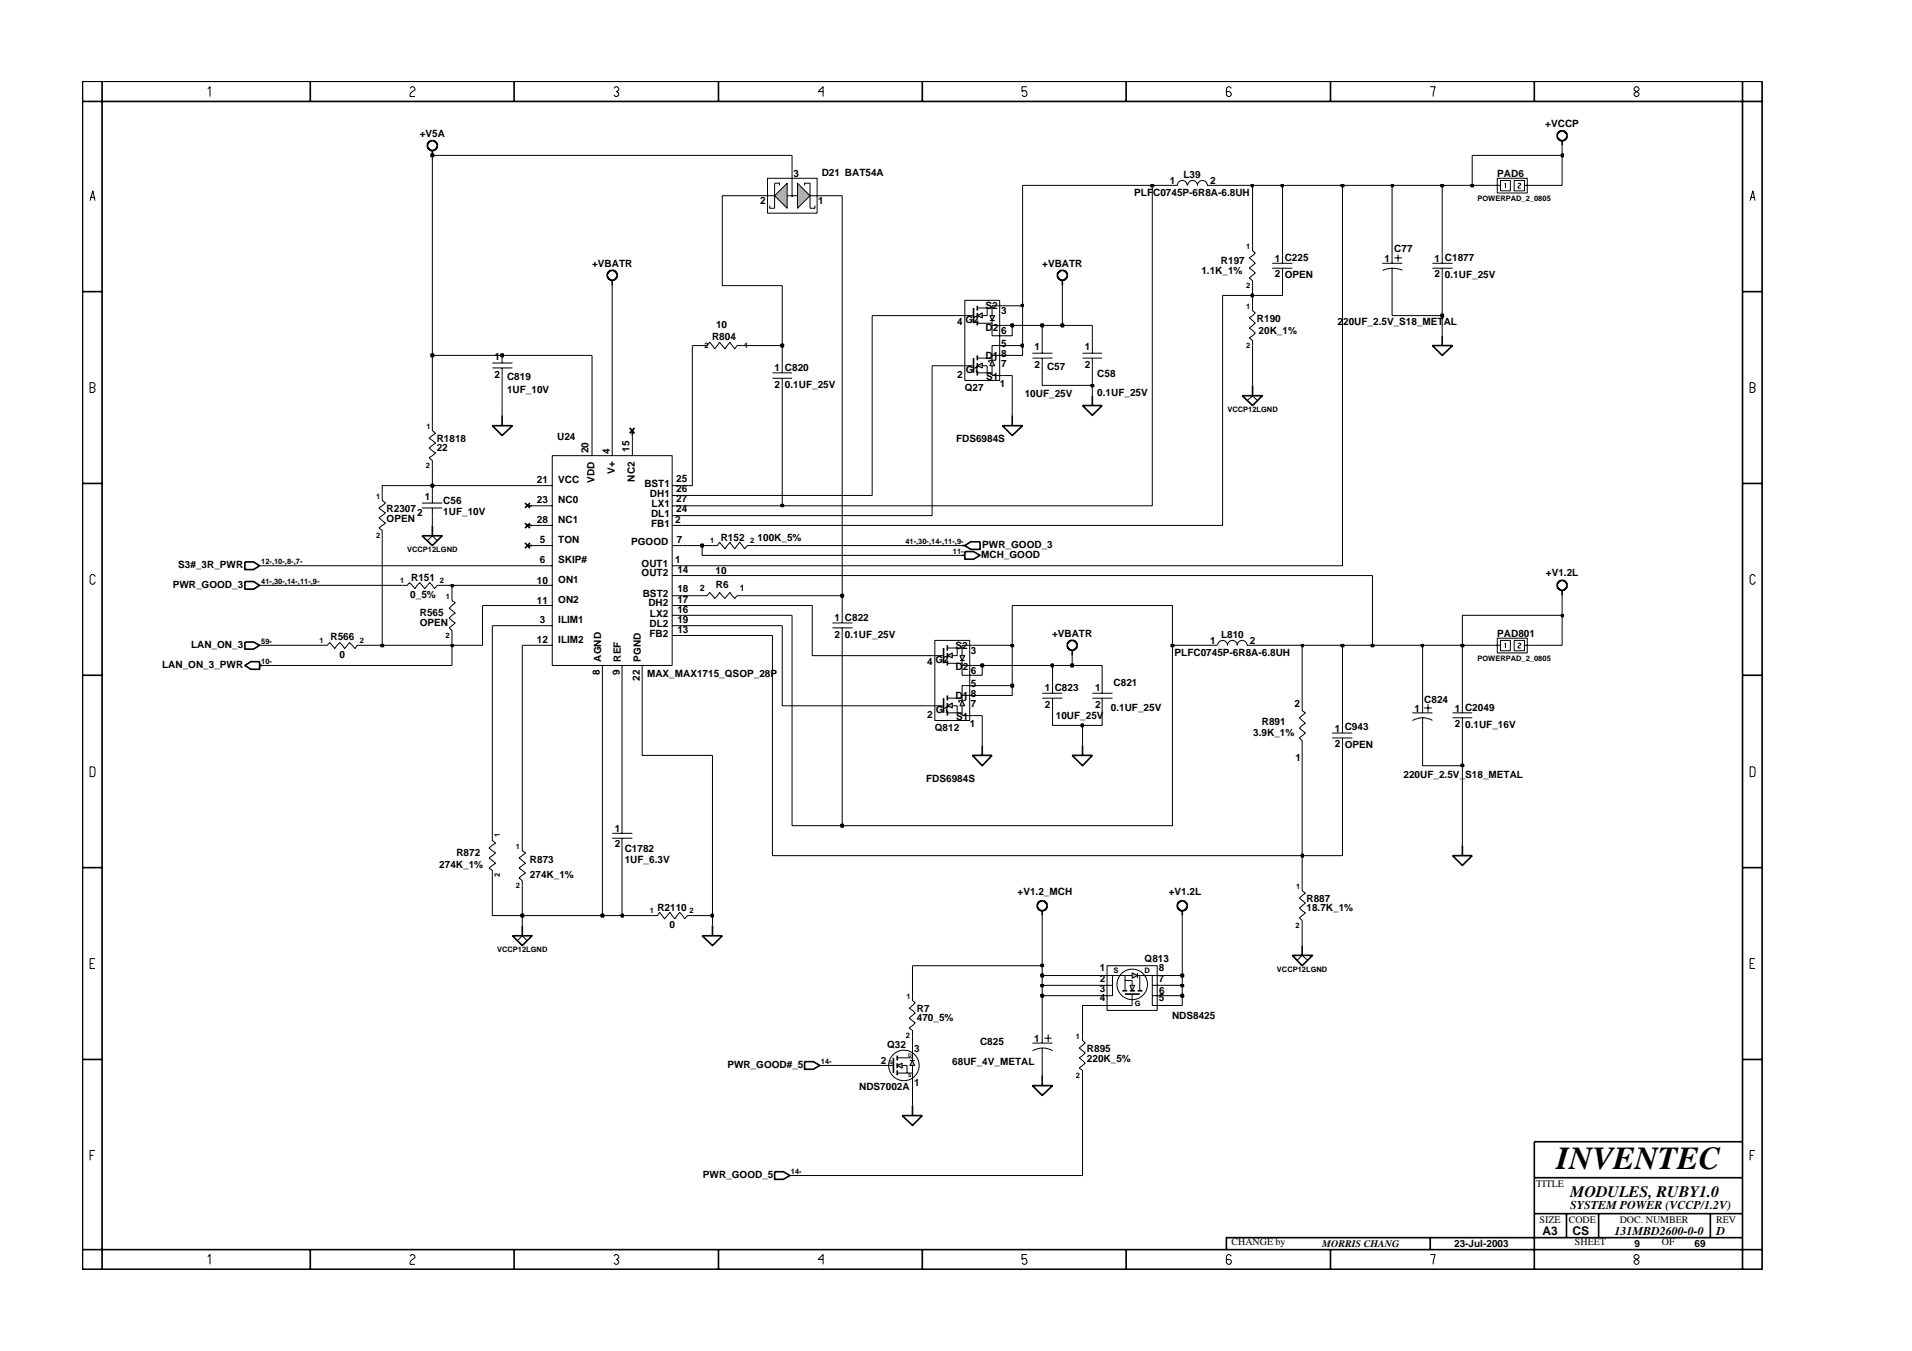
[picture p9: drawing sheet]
<svg xmlns="http://www.w3.org/2000/svg" width="297mm" height="210mm" viewBox="0 0 297 210" stroke-linecap="round" stroke-linejoin="round" font-family="sans-serif">
<path d="M81.6 84.3l.7 .9M81.9 84.8h.8M82.3 84.3l-.7 .9M146.6 100.7v2.4M166.6 117.4h3.1l-1.5 1.6zM168.2 115.8v1.6M225.7 132.9h3l-1.5 1.6zM227.2 131.3v1.6M79.6 145.4h3.1l-1.6 1.5zM81.1 143.8v1.6" fill="none" stroke="#000" stroke-width=".25"/>
<g fill="none" stroke="#000" stroke-width=".16">
<path d="M194.6 38.1v.9l.4 .3-.9 .8 .9 .8-.9 .8 .9 .7-.9 .8 .5 .4v.8M59.4 77v.7l.5 .5-1 .7 1 .8-1 .7 1 .9-1 .8 .5 .3v.8M50.1 100.3h.7l.5-.5 .7 1 .8-1 .7 1 .8-1 .8 1 .4-.5h.7M144.8 101.9h1.8M219.4 110.8h3.1M221 109.7v1.1M221 111.5v1.2M221.3 110h1.1M221.9 109.4v1.2M222.5 111.9a3 3 0 0 0-3.1 .1M225.7 110.8h3M225.7 111.5h3"/>
<path d="M227.2 109.7v1.1M227.2 111.5v1.2M81.1 131.3v.9l.5 .3-1 .8 1 .8-1 .8 1 .8-1 .7 .5 .4v.8M80.4 146.1l.7-.7 .8 .7"/>
</g>
<path d="M149.1 101.9h.8l-.4 .7z" fill="#b3b3b3" stroke="#000" stroke-width=".16"/>
<path d="M149.1 102.6h.8" fill="none" stroke="#000" stroke-width=".16"/>
<path d="M147.2 101.9l.7-.5v.8z" fill="#b3b3b3" stroke="#000" stroke-width=".16"/>
<path d="M146.6 108.5v2.3M147.2 100.3v.8M147.2 101.4v.8M147.2 102.6v.8" fill="none" stroke="#000" stroke-width=".25"/>
<path d="M144.8 109.7h1.8M147.2 100.7h2.3M147.2 103.1h2.3M148.7 100.7v1.2h-.8M149.5 102.6v.8h1.6M151.1 100.3h-1.6v1.6" fill="none" stroke="#000" stroke-width=".16"/>
<path d="M149.5 108.8l.4 .9h-.8z" fill="#b3b3b3" stroke="#000" stroke-width=".16"/>
<path d="M149 108.8h1.1" fill="none" stroke="#000" stroke-width=".16"/>
<path d="M147.2 109.7l.7-.5v.8z" fill="#b3b3b3" stroke="#000" stroke-width=".16"/>
<g fill="none" stroke="#000" stroke-width=".25">
<path d="M242 20.7l.3-.2a.55 .55 0 0 1 .9 .1l.2 .2v.6l-.5 .5h-.5l-.4-.4-.1-.1zM242.7 21.9v.7M168.2 63h3l-1.5 1.5zM169.7 61.5v1.5M38 103.4l1-.6h1.3v1.2h-1.3zM40.3 103.4h.5M147.2 108v.8M147.2 109.2v.8M147.2 110.4v.8M151.1 117.4h3l-1.5 1.6zM152.6 115.8v1.6M174.8 154.4h2.3"/>
<path d="M200.8 148.4h3.1l-1.6 1.6zM202.3 146.9v1.5M120.3 182h1.4l1 .6-1 .6h-1.4z"/>
</g>
<g fill="none" stroke="#000" stroke-width=".16">
<path d="M224.1 39.7v1.2M231.8 28.8h1.3M232.6 27.7h4.7v2.3h-4.7zM233.1 28h1.5v1.6h-1.5zM233.8 28.6l.1-.1v.7M235.2 28h1.6v1.6h-1.6zM235.8 28.5h.2h.2v.2l-.4 .4v.1h.4M236.8 28.8h1.2M160.4 54.9h3.1M160.4 55.6h3.1M161.9 53.7v1.2M161.9 55.6v1.2"/>
<path d="M194.6 47.5v.8l.4 .3-.9 .8 .9 .8-.9 .8 .9 .7-.9 .8 .5 .4v.8M222.5 40.9h3.2M222.5 41.7h3.2M224.1 41.7v1.1M84.3 75.5h1.5M84.3 78.6h1.5M85.8 70.8h18.6v32.6h-18.6zM92 69.2v1.6M95.1 69.2v1.6M98.2 69.2v1.6M104.4 75.5h1.6M104.4 78.6h1.6"/>
<path d="M104.4 77h1.6M62.5 90.9h.8l.3-.4 .9 1 .7-1 .8 1 .7-1 .8 1 .4-.6h.8M84.3 81.6h1.5M84.3 84.8h1.5M84.3 87.9h1.5M84.3 90.9h1.5M84.3 94.1h1.5M84.3 97.2h1.5M104.4 81.6h1.6M104.4 84.8h1.6M104.4 87.9h1.6M104.4 94.1h1.6"/>
<path d="M104.4 97.2h1.6M104.4 80.1h1.6M104.4 89.4h1.6M104.4 92.6h1.6M104.4 95.6h1.6M104.4 98.7h1.6M145.2 99.5h5.5v12.4h-5.5zM84.3 100.3h1.5M93.6 103.4v1.5M96.6 103.4v1.5M99.8 103.4v1.5M147.2 110.8h2.3"/>
<path d="M147.2 108.5h2.3M147.9 109.7h.8v1.1M149 108.8v.3h.1M149.5 103.4v1.5h1.6M149.5 108v.8M149.5 109.7v1.5h1.6M149.5 108h1.6M149.9 108.6h.2v.2M151.1 106.5h-1.6v1.5M76.5 129.8v.8l.5 .4-1 .8 1 .7-1 .8 1 .8-1 .8 .5 .3v.8M175.9 154.4v1.8M201.5 149.2l.8-.8 .8 .8"/>
<path d="M122.7 182.6h.3"/>
</g>
<path d="M175.9 151.1l.8 .5-.8 .4z" fill="#b3b3b3" stroke="#000" stroke-width=".16"/>
<path d="M176.7 151.1v.9" fill="none" stroke="#000" stroke-width=".16"/>
<path d="M175.5 153.1h.8l-.4 .8z" fill="#b3b3b3" stroke="#000" stroke-width=".16"/>
<g fill="none" stroke="#000" stroke-width=".25">
<path d="M94.5 42.3l.2-.1a.55 .55 0 0 1 .9 .1l.3 .2v.5l-.5 .5h-.5l-.5-.3-.1-.7zM95.1 43.6v.8M164.5 42.3l.1-.1a.55 .55 0 0 1 1 .1l.2 .2v.5l-.5 .5h-.5l-.4-.3-.1-.7zM165 43.6v.8M194.6 59.9v1.6M222.5 53.7h3.2l-1.6 1.5zM224.1 52.2v1.5M155.7 66.1h3.2l-1.6 1.6zM157.3 64.5v1.6M193 61.5h3.1l-1.5 1.5zM38 87.3h1.4l.9 .6-.9 .6h-1.4zM38 90.4h1.4l.9 .5-.9 .6h-1.4z"/>
<path d="M38 99.8h1.4l.9 .5-.9 .6h-1.4zM65.6 83.2h3.1l-1.5 1.6zM67.2 81.6v1.6M149.5 86.3h.4M149.9 85.7h1.3l1.1 .6-1.1 .6h-1.3zM166.1 99.7a.55 .55 0 0 1 1 .1l.2 .2-.1 .7-.4 .3h-.5l-.5-.5v-.5zM166.6 101.1v.8M109.1 145.4h3.1l-1.5 1.5zM110.7 143.8v1.6M161.3 140.2l.2-.1a.55 .55 0 0 1 .9 .1l.3 .3v.5l-.5 .5h-.5l-.5-.3-.1-.7zM161.9 141.5v.8M174.4 153.9h.7"/>
<path d="M175.5 153.9h.8M176.7 153.9h.8M183.1 140.2l.1-.1a.55 .55 0 0 1 1 .1l.2 .3v.5l-.5 .5h-.5l-.4-.3-.1-.7zM183.7 141.5v.8M140.2 173.3h3.1l-1.5 1.6zM141.8 171.8v1.5M160.4 168.7h3.1l-1.6 1.5zM161.9 167.1v1.6"/>
</g>
<g fill="none" stroke="#000" stroke-width=".16">
<path d="M182.1 28.8h.8a.76 .76 0 0 1 .8-.8 .76 .76 0 0 1 .7 .8M184.5 28.8a.76 .76 0 0 1 .8-.8 .76 .76 0 0 1 .7 .8 .76 .76 0 0 1 .8-.8 .76 .76 0 0 1 .8 .8h.7M199.2 39.7v1.2M216.3 39.7v1.2M217.2 39.6v1.1M168.2 54.9h3M168.2 55.6h3M169.7 53.7v1.2M169.7 55.6v1.2M197.6 40.9h3.2M197.6 41.7h3.2M199.2 41.7v1.1"/>
<path d="M214.7 40.9h3.2M216.3 41.7v1.1M216.6 40.1h1.2M217.9 42a3.7 3.7 0 0 0-3.1 0M65.6 78.2h3.1M65.6 78.9h3.1M67.2 66.1v.8l.5 .4-1 .8 1 .7-1 .8 1 .8-1 .7 .5 .5v.7M67.2 77v1.2M67.2 78.9v1.2M193.7 62.2l.9-.7 .8 .7M40.3 87.9h.5M40.3 90.9h.5"/>
<path d="M66.4 84l.8-.8 .7 .8M70.2 92.6v.7l.5 .4-.9 .8 .9 .8-.9 .7 .9 .8-.9 .8 .4 .4v.7M109.1 92.6h.7l.5-.6 .7 1 .8-1 .8 1 .8-1 .8 1 .3-.4h.8M110.7 84.8h.7l.4-.5 .8 1 .8-1 .8 1 .7-1 .8 1 .4-.5h.8M129.3 96.8h3.1M129.3 97.6h3.1M130.8 95.6v1.2M130.8 97.6v1.1M232.6 99.2h4.7v2.2h-4.7zM233.1 99.5h1.5v1.6h-1.5zM235.2 99.5h1.6v1.6h-1.6zM40.3 100.3h.5"/>
<path d="M169.7 107.7h3.1M169.7 108.5h3.1M171.2 106.5v1.2M171.2 108.5v1.2M188.3 100.3h.8M189.2 100.3a.76 .76 0 0 1 .7-.8 .76 .76 0 0 1 .8 .8 .76 .76 0 0 1 .8-.8 .76 .76 0 0 1 .7 .8 .76 .76 0 0 1 .8-.8 .76 .76 0 0 1 .7 .8h.9M207 113.9h3.1M207 114.7h3.1M208.6 112.7v1.2M208.6 114.7v1.1M231.8 100.3h1.3M233.8 100.1l.1-.2v.8"/>
<path d="M235.8 100l.2-.1 .2 .1v.2l-.4 .3v.2h.4M236.8 100.3h1.2M202.3 137.6v.8l.5 .4-.9 .7 .9 .8-.9 .8 .9 .7-.9 .8 .4 .4v.8M101.4 142.3h.7l.4-.6 .7 1.1 .9-1.1 .7 1.1 .8-1.1 .8 1.1 .4-.5h.8M141.8 154.7v.8l.4 .3-.9 .8 .9 .8-.9 .8 .9 .7-.9 .8 .5 .4v.8M171.2 151.6h4.7M171.2 156.2h4.7M171.2 153.1h1.6M172 150h7.8v7h-7.8zM172.8 151.6v3.1h-1.6M174.8 151.6v2.3M174.8 152.3h1.1v.8"/>
<path d="M176.7 151.6h3.8M177.1 151.6v2.3M179 151.6v4.6h1.5M179 154.7h1.5M179 153.1h1.5M160.4 162.1h3.1M161.9 160.9v1.2M161.9 162.8v1.2M162.2 161.3h1.2M162.8 160.7v1.2M163.5 163.2a3 3 0 0 0-3.1 .1M168.2 160.9v.7l.4 .5-.9 .7 .9 .8-.9 .8 .9 .8-.9 .8 .5 .3v.8"/>
<circle cx="175.9" cy="152.9" r="2.37"/>
</g>
<g fill="#b3b3b3" stroke="#000" stroke-width=".16">
<path d="M122.3 28.5v3.9l-2-2z"/>
<path d="M123.9 28.5l1.9 1.9-1.9 2z"/>
</g>
<path d="M120.3 28.5v3.9M123 27.3v3.1M125.8 28.5v3.9" fill="none" stroke="#000" stroke-width=".16"/>
<circle cx="123.1" cy="30.4" r=".08" fill="#b3b3b3" stroke="#000" stroke-width=".16"/>
<path d="M118.4 30.4h1.9M119.2 27.7h7.7v5.4h-7.7zM119.6 31.9v.5h.7M120.3 28.5h.8v.3M122.3 30.4h1.6M125.8 30.4h1.9M125.8 28.5h-.8v.3M126.6 31.9v.5h-.8M137.1 165.5h1.7" fill="none" stroke="#000" stroke-width=".16"/>
<path d="M138.8 164.4v2.3" fill="none" stroke="#000" stroke-width=".25"/>
<path d="M141.8 164.8l.3 .7h-.8z" fill="#b3b3b3" stroke="#000" stroke-width=".16"/>
<path d="M141.3 164.8h.8" fill="none" stroke="#000" stroke-width=".16"/>
<path d="M139.4 165.5l.8-.3v.8z" fill="#b3b3b3" stroke="#000" stroke-width=".16"/>
<path d="M151.2 47.9v2.3M139.4 164v.8M139.4 165.2v.8M139.4 166.3v.8" fill="none" stroke="#000" stroke-width=".25"/>
<g fill="none" stroke="#000" stroke-width=".16">
<path d="M149.5 49h1.7M139.4 166.7h2.4M139.4 164.4h2.4M140.2 165.5h.7v1.2M141.8 162.4v2.4M141.8 165.5v3.2"/>
<circle cx="140.4" cy="165.5" r="2.37"/>
</g>
<path d="M153.8 49h.7l-.4 .8z" fill="#b3b3b3" stroke="#000" stroke-width=".16"/>
<path d="M153.8 49.8h.7" fill="none" stroke="#000" stroke-width=".16"/>
<path d="M151.8 49l.8-.4v.8z" fill="#b3b3b3" stroke="#000" stroke-width=".16"/>
<path d="M151.2 55.6v2.3M151.8 47.5v.8M151.8 48.6v.8M151.8 49.8v.8" fill="none" stroke="#000" stroke-width=".25"/>
<path d="M149.5 56.8h1.7M151.8 47.9h2.3M151.8 50.2h2.3M153.4 47.9v1.1h-.8M154.1 49.8v.8h1.6M155.7 47.5h-1.6v1.5" fill="none" stroke="#000" stroke-width=".16"/>
<path d="M154.1 56l.4 .8h-.7z" fill="#b3b3b3" stroke="#000" stroke-width=".16"/>
<path d="M153.6 56h1.1" fill="none" stroke="#000" stroke-width=".16"/>
<path d="M151.8 56.8l.8-.4v.8z" fill="#b3b3b3" stroke="#000" stroke-width=".16"/>
<g fill="none" stroke="#000" stroke-width=".25">
<path d="M66.5 22.2l.2-.2a.55 .55 0 0 1 1 .1l.2 .3v.5l-.5 .5h-.5l-.4-.4-.1-.1zM67.2 23.4v.7M151.8 55.2v.8M151.8 56.4v.8M151.8 57.6v.7M76.5 66.1h3.1l-1.6 1.6zM78 64.5v1.6M81.6 78.2l.7 .7M81.9 78.6h.8M82.3 78.2l-.7 .7M97.8 66.5l.8 .8M98.2 66.9v.8"/>
<path d="M98.6 66.5l-.8 .8M81.6 81.3l.7 .8M81.9 81.6h.8M82.3 81.3l-.7 .8M149.5 84.8h.4M149.9 84.8l.9-.6h1.5v1.2h-1.5zM242.1 90.4h.2a.55 .55 0 0 1 .9 0l.2 .3v.5l-.5 .5h-.5l-.4-.3-.1-.7zM242.7 91.8v.8M125 164.9h1.4l1 .6-1 .6h-1.4z"/>
</g>
<g fill="none" stroke="#000" stroke-width=".16">
<path d="M76.5 56.4h3.1M76.5 57.2h3.1M78 55.2v1.2M78 57.2v1.1M109.1 53.7h.7l.5-.5 .7 1 .8-1 .8 1 .8-1 .8 1 .3-.5h.8M120 57.9h3M120 58.8h3M121.5 56.8v1.1M121.5 58.8v1.1M149.9 46.7h5.4v12.4h-5.4zM151.8 57.9h2.3M151.8 55.6h2.3"/>
<path d="M152.6 56.8h.8v1.1M153.6 56v.2h.2M154.1 50.6v1.6h1.6M154.1 55.2v.8M154.1 56.8v1.5h1.6M154.1 55.2h1.6M154.5 55.8h.2v.2M155.7 53.7h-1.6v1.5M161.9 107.7h3.1M161.9 108.5h3.1M163.5 106.5v1.2M163.5 108.5v1.2"/>
<path d="M202.3 109.7v.7l.5 .4-.9 .7 .9 .9-.9 .7 .9 .8-.9 .8 .4 .4v.7M95.1 129.5h3.1M95.1 130.2h3.1M96.6 128.3v1.2M96.6 130.2v1.1M141.8 150v4.7M161.9 154.7v6.2M171.2 156.2h-3v4.7M183.7 154.7v1.5h-3.2M127.4 165.5h9.7M141.8 160.9v1.5M141.8 168.7v3.1"/>
<path d="M161.9 164v3.1M168.2 167.1v15.5h-45.2"/>
</g>
<path d="M161.7 154.5h.4v.4h-.4z" fill-rule="evenodd" fill="#c2c2c2" stroke="#000" stroke-width=".25"/>
<path d="M161.7 154.5h.4v.4h-.4z" fill="none" stroke="#000" stroke-width=".25"/>
<path d="M161.9 153.1v1.6h9.3M180.5 154.7h3.2" fill="none" stroke="#000" stroke-width=".16"/>
<path d="M183.5 154.5h.3v.4h-.3z" fill-rule="evenodd" fill="#c2c2c2" stroke="#000" stroke-width=".25"/>
<path d="M183.5 154.5h.3v.4h-.3z" fill="none" stroke="#000" stroke-width=".25"/>
<path d="M183.7 153.1v1.6" fill="none" stroke="#000" stroke-width=".16"/>
<path d="M161.7 153h.4v.3h-.4z" fill-rule="evenodd" fill="#c2c2c2" stroke="#000" stroke-width=".25"/>
<path d="M161.7 153h.4v.3h-.4z" fill="none" stroke="#000" stroke-width=".25"/>
<path d="M161.9 151.6v1.5h9.3M180.5 153.1h3.2" fill="none" stroke="#000" stroke-width=".16"/>
<path d="M183.5 153h.3v.3h-.3z" fill-rule="evenodd" fill="#c2c2c2" stroke="#000" stroke-width=".25"/>
<path d="M183.5 153h.3v.3h-.3z" fill="none" stroke="#000" stroke-width=".25"/>
<path d="M183.7 151.6v1.5" fill="none" stroke="#000" stroke-width=".16"/>
<path d="M161.7 151.4h.4v.3h-.4z" fill-rule="evenodd" fill="#c2c2c2" stroke="#000" stroke-width=".25"/>
<path d="M161.7 151.4h.4v.3h-.4z" fill="none" stroke="#000" stroke-width=".25"/>
<path d="M161.9 150v1.6h9.3M180.5 151.6h3.2" fill="none" stroke="#000" stroke-width=".16"/>
<path d="M183.5 151.4h.3v.3h-.3z" fill-rule="evenodd" fill="#c2c2c2" stroke="#000" stroke-width=".25"/>
<path d="M183.5 151.4h.3v.3h-.3z" fill="none" stroke="#000" stroke-width=".25"/>
<path d="M141.8 150h20.1M183.7 142.3v9.3" fill="none" stroke="#000" stroke-width=".16"/>
<path d="M161.7 149.9h.4v.2h-.4z" fill-rule="evenodd" fill="#c2c2c2" stroke="#000" stroke-width=".25"/>
<path d="M161.7 149.9h.4v.2h-.4z" fill="none" stroke="#000" stroke-width=".25"/>
<path d="M76.5 136v6.3h4.6v1.5M110.7 142.3v1.5M161.9 142.3v7.7M202.3 143.8v3.1" fill="none" stroke="#000" stroke-width=".16"/>
<path d="M81 142.1h.3v.3h-.3z" fill-rule="evenodd" fill="#c2c2c2" stroke="#000" stroke-width=".25"/>
<path d="M81 142.1h.3v.3h-.3z" fill="none" stroke="#000" stroke-width=".25"/>
<path d="M81.1 137.6v4.7h12.5" fill="none" stroke="#000" stroke-width=".16"/>
<path d="M93.4 142.1h.4v.3h-.4z" fill-rule="evenodd" fill="#c2c2c2" stroke="#000" stroke-width=".25"/>
<path d="M93.4 142.1h.4v.3h-.4z" fill="none" stroke="#000" stroke-width=".25"/>
<path d="M93.6 104.9v37.4h3" fill="none" stroke="#000" stroke-width=".16"/>
<path d="M96.5 142.1h.3v.3h-.3z" fill-rule="evenodd" fill="#c2c2c2" stroke="#000" stroke-width=".25"/>
<path d="M96.5 142.1h.3v.3h-.3z" fill="none" stroke="#000" stroke-width=".25"/>
<path d="M96.6 131.3v11h4.8M107.6 142.3h3.1" fill="none" stroke="#000" stroke-width=".16"/>
<path d="M110.5 142.1h.3v.3h-.3z" fill-rule="evenodd" fill="#c2c2c2" stroke="#000" stroke-width=".25"/>
<path d="M110.5 142.1h.3v.3h-.3z" fill="none" stroke="#000" stroke-width=".25"/>
<path d="M120 98.7v34.2h82.3v4.7M110.7 117.4v24.9" fill="none" stroke="#000" stroke-width=".16"/>
<path d="M202.2 132.8h.3v.3h-.3z" fill-rule="evenodd" fill="#c2c2c2" stroke="#000" stroke-width=".25"/>
<path d="M202.2 132.8h.3v.3h-.3z" fill="none" stroke="#000" stroke-width=".25"/>
<path d="M76.5 97.2v32.6M123 95.6v32.7h7.8M81.1 100.3v31M96.6 104.9v23.4M202.3 115.8v17.1h6.3v-17.1M227.2 119v12.3" fill="none" stroke="#000" stroke-width=".16"/>
<path d="M130.7 128.1h.3v.4h-.3z" fill-rule="evenodd" fill="#c2c2c2" stroke="#000" stroke-width=".25"/>
<path d="M130.7 128.1h.3v.4h-.3z" fill="none" stroke="#000" stroke-width=".25"/>
<path d="M130.8 98.7v29.6h51.3v-28M221 112.7v6.3h6.2" fill="none" stroke="#000" stroke-width=".16"/>
<path d="M227 118.8h.4v.3h-.4z" fill-rule="evenodd" fill="#c2c2c2" stroke="#000" stroke-width=".25"/>
<path d="M227 118.8h.4v.3h-.4z" fill="none" stroke="#000" stroke-width=".25"/>
<path d="M99.8 104.9v12.5h10.9M152.6 111.2v4.6M163.5 109.7v3h4.7v3.1M227.2 112.7v6.3" fill="none" stroke="#000" stroke-width=".16"/>
<path d="M168 112.5h.3v.4h-.3z" fill-rule="evenodd" fill="#c2c2c2" stroke="#000" stroke-width=".25"/>
<path d="M168 112.5h.3v.4h-.3z" fill="none" stroke="#000" stroke-width=".25"/>
<path d="M121.5 97.2v12.5h23.3M151.1 106.5h6.2v1.5h-6.2M151.1 111.2h1.5M171.2 109.7v3h-3M202.3 100.3v9.4M208.6 100.3v12.4M221 100.3v9.4M227.2 100.3v9.4" fill="none" stroke="#000" stroke-width=".16"/>
<path d="M157.1 106.4h.3v.3h-.3z" fill-rule="evenodd" fill="#c2c2c2" stroke="#000" stroke-width=".25"/>
<path d="M157.1 106.4h.3v.3h-.3z" fill="none" stroke="#000" stroke-width=".25"/>
<path d="M70.2 100.3v3.1h-29.4M151.1 103.4h1.5v1.5h-1.5M157.3 100.3v6.2M163.5 103.4v3.1M171.2 103.4v3.1" fill="none" stroke="#000" stroke-width=".16"/>
<path d="M152.4 103.2h.4v.4h-.4z" fill-rule="evenodd" fill="#c2c2c2" stroke="#000" stroke-width=".25"/>
<path d="M152.4 103.2h.4v.4h-.4z" fill="none" stroke="#000" stroke-width=".25"/>
<path d="M152.6 103.4h10.9" fill="none" stroke="#000" stroke-width=".16"/>
<path d="M163.4 103.2h.2v.4h-.2z" fill-rule="evenodd" fill="#c2c2c2" stroke="#000" stroke-width=".25"/>
<path d="M163.4 103.2h.2v.4h-.2z" fill="none" stroke="#000" stroke-width=".25"/>
<path d="M163.5 103.4h3.1" fill="none" stroke="#000" stroke-width=".16"/>
<path d="M166.4 103.2h.3v.4h-.3z" fill-rule="evenodd" fill="#c2c2c2" stroke="#000" stroke-width=".25"/>
<path d="M166.4 103.2h.3v.4h-.3z" fill="none" stroke="#000" stroke-width=".25"/>
<path d="M126.2 94.1v7.8h18.6M40.8 100.3h9.3M56.2 100.3h3.2M166.6 101.9v1.5h4.6" fill="none" stroke="#000" stroke-width=".16"/>
<path d="M59.2 100.2h.3v.2h-.3z" fill-rule="evenodd" fill="#c2c2c2" stroke="#000" stroke-width=".25"/>
<path d="M59.2 100.2h.3v.2h-.3z" fill="none" stroke="#000" stroke-width=".25"/>
<path d="M59.4 83.2v17.1h10.8" fill="none" stroke="#000" stroke-width=".16"/>
<path d="M70.1 100.2h.3v.2h-.3z" fill-rule="evenodd" fill="#c2c2c2" stroke="#000" stroke-width=".25"/>
<path d="M70.1 100.2h.3v.2h-.3z" fill="none" stroke="#000" stroke-width=".25"/>
<path d="M75 94.1v6.2h-4.8v-1.6M81.1 100.3h3.2M151.1 100.3h6.2" fill="none" stroke="#000" stroke-width=".16"/>
<path d="M157.1 100.2h.3v.2h-.3z" fill-rule="evenodd" fill="#c2c2c2" stroke="#000" stroke-width=".25"/>
<path d="M157.1 100.2h.3v.2h-.3z" fill="none" stroke="#000" stroke-width=".25"/>
<path d="M157.3 94.1v6.2" fill="none" stroke="#000" stroke-width=".16"/>
<path d="M182 100.2h.3v.2h-.3z" fill-rule="evenodd" fill="#c2c2c2" stroke="#000" stroke-width=".25"/>
<path d="M182 100.2h.3v.2h-.3z" fill="none" stroke="#000" stroke-width=".25"/>
<path d="M182.1 94.1v6.2h6.2M194.6 100.3h7.7" fill="none" stroke="#000" stroke-width=".16"/>
<path d="M202.2 100.2h.3v.2h-.3z" fill-rule="evenodd" fill="#c2c2c2" stroke="#000" stroke-width=".25"/>
<path d="M202.2 100.2h.3v.2h-.3z" fill="none" stroke="#000" stroke-width=".25"/>
<path d="M202.3 100.3h6.3" fill="none" stroke="#000" stroke-width=".16"/>
<path d="M208.4 100.2h.3v.2h-.3z" fill-rule="evenodd" fill="#c2c2c2" stroke="#000" stroke-width=".25"/>
<path d="M208.4 100.2h.3v.2h-.3z" fill="none" stroke="#000" stroke-width=".25"/>
<path d="M208.6 100.3h4.6" fill="none" stroke="#000" stroke-width=".16"/>
<path d="M213 100.2h.4v.2h-.4z" fill-rule="evenodd" fill="#c2c2c2" stroke="#000" stroke-width=".25"/>
<path d="M213 100.2h.4v.2h-.4z" fill="none" stroke="#000" stroke-width=".25"/>
<path d="M213.2 89.4v10.9h7.8" fill="none" stroke="#000" stroke-width=".16"/>
<path d="M220.8 100.2h.3v.2h-.3z" fill-rule="evenodd" fill="#c2c2c2" stroke="#000" stroke-width=".25"/>
<path d="M220.8 100.2h.3v.2h-.3z" fill="none" stroke="#000" stroke-width=".25"/>
<path d="M221 100.3h6.2" fill="none" stroke="#000" stroke-width=".16"/>
<path d="M227 100.2h.4v.2h-.4z" fill-rule="evenodd" fill="#c2c2c2" stroke="#000" stroke-width=".25"/>
<path d="M227 100.2h.4v.2h-.4z" fill="none" stroke="#000" stroke-width=".25"/>
<path d="M76.5 97.2h7.8M106 98.7h14M106 97.2h15.5M106 95.6h17M130.8 92.6v3M231.8 100.3h-4.6v-4.7h15.5v4.7h-4.7" fill="none" stroke="#000" stroke-width=".16"/>
<path d="M242.6 95.5h.3v.3h-.3z" fill-rule="evenodd" fill="#c2c2c2" stroke="#000" stroke-width=".25"/>
<path d="M242.6 95.5h.3v.3h-.3z" fill="none" stroke="#000" stroke-width=".25"/>
<path d="M70.2 90.9v1.7M75 94.1h9.3M106 94.1h20.2M106 92.6h3.1M115.3 92.6h15.5M157.3 94.1h24.8M242.7 92.6v3" fill="none" stroke="#000" stroke-width=".16"/>
<path d="M130.7 92.4h.3v.3h-.3z" fill-rule="evenodd" fill="#c2c2c2" stroke="#000" stroke-width=".25"/>
<path d="M130.7 92.4h.3v.3h-.3z" fill="none" stroke="#000" stroke-width=".25"/>
<path d="M130.8 30.4v62.2M40.8 90.9h21.7M68.7 90.9h1.5" fill="none" stroke="#000" stroke-width=".16"/>
<path d="M70.1 90.9h.3v.2h-.3z" fill-rule="evenodd" fill="#c2c2c2" stroke="#000" stroke-width=".25"/>
<path d="M70.1 90.9h.3v.2h-.3z" fill="none" stroke="#000" stroke-width=".25"/>
<path d="M208.6 28.8v59.1h-102.6M40.8 87.9h43.5M70.2 90.9h14.1M82.7 84.8h1.6M106 84.8h3.1v1.5h40.4M106 89.4h107.2" fill="none" stroke="#000" stroke-width=".16"/>
<path d="M108.9 84.6h.3v.3h-.3z" fill-rule="evenodd" fill="#c2c2c2" stroke="#000" stroke-width=".25"/>
<path d="M108.9 84.6h.3v.3h-.3z" fill="none" stroke="#000" stroke-width=".25"/>
<path d="M144.8 56.8v23.3h-38.8M189.9 45.9v35.7h-83.9M82.7 78.6h1.6M106 78.6h15.5M67.2 80.1v1.5M82.7 81.6h1.6M109.1 84.8h1.6M116.9 84.8h32.6" fill="none" stroke="#000" stroke-width=".16"/>
<path d="M121.4 78.4h.3v.3h-.3z" fill-rule="evenodd" fill="#c2c2c2" stroke="#000" stroke-width=".25"/>
<path d="M121.4 78.4h.3v.3h-.3z" fill="none" stroke="#000" stroke-width=".25"/>
<path d="M179 28.8v49.8h-57.5v-18.7M135.5 49v28h-29.5M59.4 77v-1.5h7.8v1.5" fill="none" stroke="#000" stroke-width=".16"/>
<path d="M67 75.3h.3v.3h-.3z" fill-rule="evenodd" fill="#c2c2c2" stroke="#000" stroke-width=".25"/>
<path d="M67 75.3h.3v.3h-.3z" fill="none" stroke="#000" stroke-width=".25"/>
<path d="M67.2 55.2v10.9M78 58.3v6.2M92 55.2v14M95.1 44.4v24.8M107.6 53.7v21.8h-1.6M157.3 58.3v6.2M161.9 56.8v3.1h7.8v1.6M67.2 72.3v3.2h17.1M98.2 67.7v1.5" fill="none" stroke="#000" stroke-width=".16"/>
<path d="M169.5 59.8h.4v.2h-.4z" fill-rule="evenodd" fill="#c2c2c2" stroke="#000" stroke-width=".25"/>
<path d="M169.5 59.8h.4v.2h-.4z" fill="none" stroke="#000" stroke-width=".25"/>
<path d="M121.5 53.7v3.1M144.8 56.8h4.7M155.7 58.3h1.6M169.7 56.8v3.1M194.6 53.7v6.2" fill="none" stroke="#000" stroke-width=".16"/>
<path d="M67 55h.3v.4h-.3z" fill-rule="evenodd" fill="#c2c2c2" stroke="#000" stroke-width=".25"/>
<path d="M67 55h.3v.4h-.3z" fill="none" stroke="#000" stroke-width=".25"/>
<path d="M67.2 24.1v31.1h10.8" fill="none" stroke="#000" stroke-width=".16"/>
<path d="M77.8 55h.4v.4h-.4z" fill-rule="evenodd" fill="#c2c2c2" stroke="#000" stroke-width=".25"/>
<path d="M77.8 55h.4v.4h-.4z" fill="none" stroke="#000" stroke-width=".25"/>
<path d="M78 55.2h14M107.6 53.7h1.5M115.3 53.7h6.2M158.9 53.7v1.5h-3.2" fill="none" stroke="#000" stroke-width=".16"/>
<path d="M121.4 53.5h.3v.4h-.3z" fill-rule="evenodd" fill="#c2c2c2" stroke="#000" stroke-width=".25"/>
<path d="M121.4 53.5h.3v.4h-.3z" fill="none" stroke="#000" stroke-width=".25"/>
<path d="M121.5 44.4v9.3M155.7 53.7h3.2" fill="none" stroke="#000" stroke-width=".16"/>
<path d="M158.7 53.5h.2v.4h-.2z" fill-rule="evenodd" fill="#c2c2c2" stroke="#000" stroke-width=".25"/>
<path d="M158.7 53.5h.2v.4h-.2z" fill="none" stroke="#000" stroke-width=".25"/>
<path d="M155.7 50.6h1.6v1.6h-1.6M158.9 47.5v6.2M161.9 50.6v3.1M169.7 50.6v3.1M224.1 49v3.2" fill="none" stroke="#000" stroke-width=".16"/>
<path d="M157.1 50.4h.3v.3h-.3z" fill-rule="evenodd" fill="#c2c2c2" stroke="#000" stroke-width=".25"/>
<path d="M157.1 50.4h.3v.3h-.3z" fill="none" stroke="#000" stroke-width=".25"/>
<path d="M157.3 50.6h4.6" fill="none" stroke="#000" stroke-width=".16"/>
<path d="M161.7 50.4h.4v.3h-.4z" fill-rule="evenodd" fill="#c2c2c2" stroke="#000" stroke-width=".25"/>
<path d="M161.7 50.4h.4v.3h-.4z" fill="none" stroke="#000" stroke-width=".25"/>
<path d="M161.9 50.6h3.1" fill="none" stroke="#000" stroke-width=".16"/>
<path d="M164.9 50.4h.3v.3h-.3z" fill-rule="evenodd" fill="#c2c2c2" stroke="#000" stroke-width=".25"/>
<path d="M164.9 50.4h.3v.3h-.3z" fill="none" stroke="#000" stroke-width=".25"/>
<path d="M135.5 49h14M165 44.4v6.2h4.7M216.3 42.8v6.2h7.8" fill="none" stroke="#000" stroke-width=".16"/>
<path d="M223.9 48.9h.3v.3h-.3z" fill-rule="evenodd" fill="#c2c2c2" stroke="#000" stroke-width=".25"/>
<path d="M223.9 48.9h.3v.3h-.3z" fill="none" stroke="#000" stroke-width=".25"/>
<path d="M155.7 47.5h3.2M224.1 42.8v6.2" fill="none" stroke="#000" stroke-width=".16"/>
<path d="M158.7 47.3h.2v.3h-.2z" fill-rule="evenodd" fill="#c2c2c2" stroke="#000" stroke-width=".25"/>
<path d="M158.7 47.3h.2v.3h-.2z" fill="none" stroke="#000" stroke-width=".25"/>
<path d="M158.9 28.8v18.7M189.9 45.9h4.7v1.6" fill="none" stroke="#000" stroke-width=".16"/>
<path d="M194.4 45.7h.3v.4h-.3z" fill-rule="evenodd" fill="#c2c2c2" stroke="#000" stroke-width=".25"/>
<path d="M194.4 45.7h.3v.4h-.3z" fill="none" stroke="#000" stroke-width=".25"/>
<path d="M118.4 30.4h-6.2v14h9.3M127.7 30.4h3.1M158.9 28.8h20.1M194.6 28.8v9.3M199.2 28.8v10.9M216.3 28.8v10.9M224.1 28.8v10.9M199.2 42.8v3.1h-4.6v-1.5" fill="none" stroke="#000" stroke-width=".16"/>
<path d="M178.8 28.7h.4v.3h-.4z" fill-rule="evenodd" fill="#c2c2c2" stroke="#000" stroke-width=".25"/>
<path d="M178.8 28.7h.4v.3h-.4z" fill="none" stroke="#000" stroke-width=".25"/>
<path d="M179 28.8h3.1M188.3 28.8h6.3" fill="none" stroke="#000" stroke-width=".16"/>
<path d="M194.4 28.7h.3v.3h-.3z" fill-rule="evenodd" fill="#c2c2c2" stroke="#000" stroke-width=".25"/>
<path d="M194.4 28.7h.3v.3h-.3z" fill="none" stroke="#000" stroke-width=".25"/>
<path d="M194.6 28.8h4.6" fill="none" stroke="#000" stroke-width=".16"/>
<path d="M199.1 28.7h.2v.3h-.2z" fill-rule="evenodd" fill="#c2c2c2" stroke="#000" stroke-width=".25"/>
<path d="M199.1 28.7h.2v.3h-.2z" fill="none" stroke="#000" stroke-width=".25"/>
<path d="M199.2 28.8h9.4" fill="none" stroke="#000" stroke-width=".16"/>
<path d="M208.4 28.7h.3v.3h-.3z" fill-rule="evenodd" fill="#c2c2c2" stroke="#000" stroke-width=".25"/>
<path d="M208.4 28.7h.3v.3h-.3z" fill="none" stroke="#000" stroke-width=".25"/>
<path d="M208.6 28.8h7.7" fill="none" stroke="#000" stroke-width=".16"/>
<path d="M216.2 28.7h.2v.3h-.2z" fill-rule="evenodd" fill="#c2c2c2" stroke="#000" stroke-width=".25"/>
<path d="M216.2 28.7h.2v.3h-.2z" fill="none" stroke="#000" stroke-width=".25"/>
<path d="M216.3 28.8h7.8" fill="none" stroke="#000" stroke-width=".16"/>
<path d="M223.9 28.7h.3v.3h-.3z" fill-rule="evenodd" fill="#c2c2c2" stroke="#000" stroke-width=".25"/>
<path d="M223.9 28.7h.3v.3h-.3z" fill="none" stroke="#000" stroke-width=".25"/>
<path d="M224.1 28.8h4.6" fill="none" stroke="#000" stroke-width=".16"/>
<path d="M228.5 28.7h.4v.3h-.4z" fill-rule="evenodd" fill="#c2c2c2" stroke="#000" stroke-width=".25"/>
<path d="M228.5 28.7h.4v.3h-.4z" fill="none" stroke="#000" stroke-width=".25"/>
<path d="M123 24.1v3.2M228.7 24.1v4.7h3.1M242.7 24.1v4.7h-4.7" fill="none" stroke="#000" stroke-width=".16"/>
<path d="M67 24h.3v.3h-.3z" fill-rule="evenodd" fill="#c2c2c2" stroke="#000" stroke-width=".25"/>
<path d="M67 24h.3v.3h-.3z" fill="none" stroke="#000" stroke-width=".25"/>
<path d="M67.2 24.1h55.8M228.7 24.1h14" fill="none" stroke="#000" stroke-width=".16"/>
<path d="M242.6 24h.3v.3h-.3z" fill-rule="evenodd" fill="#c2c2c2" stroke="#000" stroke-width=".25"/>
<g fill="none" stroke="#000" stroke-width=".25">
<path d="M12.8 12.6h261v184.6h-261zM12.8 15.8h261M15.9 12.6v184.6M48.2 12.6v3.2M79.9 12.6v3.2M111.6 12.6v3.2M143.3 12.6v3.2M174.9 12.6v3.2M206.7 12.6v3.2M238.4 12.6v3.2M270.7 12.6v184.6M242.6 24h.3v.3h-.3z"/>
<path d="M12.8 45.3h3.1M270.7 45.3h3.1M12.8 75.1h3.1M270.7 75.1h3.1M12.8 104.9h3.1M270.7 104.9h3.1M12.8 134.8h3.1M270.7 134.8h3.1M12.8 164.6h3.1M270.7 164.6h3.1M270.7 177.4h-32.3v19.8M12.8 194.2h261"/>
<path d="M48.2 194.2v3M79.9 194.2v3M111.6 194.2v3M143.3 194.2v3M174.9 194.2v3M206.7 194.2v3M222.2 192.3v1.9M238.4 183h32.3M238.4 188.6h32.3M243.4 188.6v3.7M248.4 188.6v3.7M265.7 188.6v3.7"/>
<path d="M270.7 192.3h-80.2v1.9"/>
</g>
<g fill="none" stroke="#000" stroke-width=".16">
<path d="M32.3 13.8l.3-.3v1.5M63.7 13.7l.3-.2h.2l.3 .2v.3l-.5 .3-.3 .4v.3h.8M95.4 13.7l.2-.2h.3l.2 .2v.3l-.3 .2 .3 .3v.2l-.2 .3h-.3l-.2-.3M127.9 14.2h-.8l.8-.7v1.5M159.5 13.5h-.7v.7l.2-.1a.5 .5 0 0 1 .5 .6l-.2 .3h-.3l-.2-.3M191.3 13.7l-.3-.2h-.2l-.3 .2v1l.3 .3h.2l.3-.3v-.2l-.3-.3h-.5M222.2 13.5h.8l-.4 1.5M253.9 13.7l.2-.2h.3l.2 .2v.3l-.7 .5v.2l.2 .3h.3l.2-.3v-.2l-.7-.5zM14 31.2l.4-1.6 .4 1.6M14.1 30.7h.6M242.7 22.6v1.5M271.9 31.2l.4-1.6 .4 1.6"/>
<path d="M272 30.7h.6M14 59.5h.5l.3 .2v.3l-.3 .2 .3 .3v.2l-.3 .3h-.5zM271.9 59.5h.5l.3 .2v.3l-.3 .2 .3 .3v.2l-.3 .3h-.5zM14 60.2h.5M271.9 60.2h.5M14.8 89.6l-.3-.3h-.2l-.3 .2v1l.3 .3h.2l.3-.3v-.1M272.7 89.6l-.3-.3h-.3l-.2 .2v1l.2 .3h.3l.3-.3v-.1M14 119.1l.7 .1 .1 .3-.1 1.1-.7 .1zM271.9 119.1l.7 .1 .1 .3-.1 1.1-.7 .1zM14 149.7h.5M14.8 148.9h-.8v1.6h.8M271.9 149.7h.5"/>
<path d="M272.7 148.9h-.8v1.6h.8M14 179.5h.5M14.8 178.7h-.8v1.6M271.9 179.5h.5M272.7 178.7h-.8v1.6M32.3 195.3l.3-.4v1.5M63.7 195.2l.3-.3h.2l.3 .3v.2l-.7 .5-.1 .3v.2h.8M95.4 195.2l.2-.3h.3l.2 .3v.2l-.3 .3 .3 .2v.3l-.2 .2h-.3l-.2-.2M127.9 195.7h-.8l.8-.8v1.5M159.5 194.9h-.7v.8l.2-.2a.5 .5 0 0 1 .5 .7l-.2 .2h-.3l-.2-.2M191.3 195.2l-.3-.3h-.2l-.3 .3v1l.3 .2h.2l.3-.2v-.3l-.3-.2h-.5M222.2 194.9h.8l-.4 1.5"/>
<path d="M254.1 194.9l-.2 .3v.2l.7 .5v.3l-.2 .2h-.3l-.2-.2v-.3l.7-.5v-.2l-.2-.3z"/>
</g>
<text font-size="5" x="241.8" y="181.6">INVENTEC</text>
<text font-size="2.5" x="244" y="185.9">MODULES, RUBY1.0</text>
<g font-size="1.9">
<text x="239.6" y="191.9">A3</text>
<text x="244" y="187.9">SYSTEM POWER (VCCP/1.2V)</text>
<text x="244.3" y="192">CS</text>
<text x="250.8" y="191.9">131MBD2600-0-0</text>
<text x="266.6" y="191.9">D</text>
</g>
<g font-size="1.6">
<text x="65.2" y="21.2">+V5A</text>
<text x="240.1" y="19.7">+VCCP</text>
<text x="123.3" y="27.6">3</text>
<text x="127.7" y="27.3">D21 BAT54A</text>
<text x="181.7" y="28.6">1</text>
<text x="183.9" y="27.7">L39</text>
<text x="188" y="28.6">2</text>
<text x="232.6" y="27.4">PAD6</text>
<text x="118.1" y="31.7">2</text>
<text x="127.1" y="31.7">1</text>
<text x="176.2" y="30.4">PLFC0745P-6R8A-6.8UH</text>
<text x="92" y="41.5">+VBATR</text>
<text x="161.9" y="41.5">+VBATR</text>
<text x="189.7" y="41.1">R197</text>
<text x="198.1" y="40.7">1 C225</text>
<text x="215.1" y="40.7">1</text>
<text x="216.6" y="39.2">C77</text>
<text x="222.9" y="40.7">1 C1877</text>
<text x="186.6" y="42.6">1.1K_1%</text>
<text x="198.1" y="43">2</text>
<text x="199.6" y="43.2">OPEN</text>
<text x="222.9" y="43">2</text>
<text x="224.5" y="43.2">0.1UF_25V</text>
<text x="110.6" y="52.9">R804</text>
<text x="111.2" y="50.9">10</text>
<text x="148.7" y="50.4">4</text>
<text x="150" y="50.2">G2</text>
<text x="153.1" y="48.1">S2</text>
<text x="153.1" y="51.4">D2</text>
<text x="155.6" y="48.8">3</text>
<text x="155.6" y="52">6</text>
<text x="155.6" y="53.9">5</text>
<text x="195.3" y="50">R190</text>
<text x="195.5" y="51.9">20K_1%</text>
<text x="207.8" y="50.6">220UF_2.5V_S18_METAL</text>
<text x="76.8" y="56">1</text>
<text x="76.8" y="58.8">2</text>
<text x="78.8" y="59.1">C819</text>
<text x="120.3" y="57.6">1 C820</text>
<text x="148.7" y="58.8">2</text>
<text x="150.1" y="58">G1</text>
<text x="153.1" y="55.8">D1</text>
<text x="153.2" y="59.1">S1</text>
<text x="155.6" y="57">7</text>
<text x="155.6" y="55.5">8</text>
<text x="160.7" y="54.5">1</text>
<text x="160.7" y="57.2">2</text>
<text x="162.7" y="57.4">C57</text>
<text x="168.5" y="54.5">1</text>
<text x="168.5" y="57.2">2</text>
<text x="170.5" y="58.5">C58</text>
<text x="78.8" y="61.1">1UF_10V</text>
<text x="120.3" y="60.3">2</text>
<text x="121.9" y="60.3">0.1UF_25V</text>
<text x="149.9" y="60.7">Q27</text>
<text x="155.3" y="60.1">1</text>
<text x="159.2" y="61.7">10UF_25V</text>
<text x="170.5" y="61.5">0.1UF_25V</text>
<text x="67.8" y="70.1">22</text>
<text x="67.8" y="68.7">R1818</text>
<text x="86.6" y="68.4">U24</text>
<text x="91.4" y="70.4" transform="rotate(-90 91.4 70.4)">20</text>
<text x="94.7" y="70.5" transform="rotate(-90 94.7 70.5)">4</text>
<text x="97.8" y="70.2" transform="rotate(-90 97.8 70.2)">15</text>
<text x="148.5" y="68.7">FDS6984S</text>
<text x="66" y="77.7">1</text>
<text x="83.4" y="75">21</text>
<text x="86.7" y="75">VCC</text>
<text x="92.4" y="75" transform="rotate(-90 92.4 75)">VDD</text>
<text x="95.5" y="73.7" transform="rotate(-90 95.5 73.7)">V+</text>
<text x="98.6" y="74.8" transform="rotate(-90 98.6 74.8)">NC2</text>
<text x="100.1" y="75.6">BST1</text>
<text x="101" y="77.2">DH1</text>
<text x="105.1" y="77.9">27</text>
<text x="105.1" y="74.8">25</text>
<text x="105.1" y="76.4">26</text>
<text x="60.1" y="81">OPEN</text>
<text x="60.1" y="79.5">R2307</text>
<text x="64.8" y="80.1">2</text>
<text x="68.9" y="78.3">C56</text>
<text x="68.9" y="79.9">1UF_10V</text>
<text x="83.4" y="78.2">23</text>
<text x="83.4" y="81.3">28</text>
<text x="86.7" y="78.1">NC0</text>
<text x="86.7" y="81.3">NC1</text>
<text x="101.1" y="80.3">DL1</text>
<text x="101.1" y="81.9">FB1</text>
<text x="101.2" y="78.7">LX1</text>
<text x="104.9" y="81.3">2</text>
<text x="105.1" y="79.5">24</text>
<text x="27.7" y="88.2">S3#_3R_PWR</text>
<text x="83.8" y="87.5">6</text>
<text x="83.8" y="84.3">5</text>
<text x="86.7" y="87.5">SKIP#</text>
<text x="86.7" y="84.3">TON</text>
<text x="98" y="84.7">PGOOD</text>
<text x="99.7" y="89.6">OUT2</text>
<text x="99.7" y="88">OUT1</text>
<text x="104.9" y="87.4">1</text>
<text x="105.2" y="84.4">7</text>
<text x="105.2" y="89">14</text>
<text x="111.2" y="89.2">10</text>
<text x="112" y="84">R152</text>
<text x="117.7" y="84">100K_5%</text>
<text x="152.4" y="86.7">MCH_GOOD</text>
<text x="152.6" y="85.2">PWR_GOOD_3</text>
<text x="240.2" y="89.6">+V1.2L</text>
<text x="26.8" y="91.3">PWR_GOOD_3</text>
<text x="63.7" y="93">0_5%</text>
<text x="63.9" y="90.3">R151</text>
<text x="65.2" y="95.7">R565</text>
<text x="83.4" y="90.8">10</text>
<text x="83.4" y="93.9">11</text>
<text x="86.7" y="90.6">ON1</text>
<text x="86.7" y="93.7">ON2</text>
<text x="99.9" y="92.7">BST2</text>
<text x="100.7" y="94.2">DH2</text>
<text x="101" y="95.8">LX2</text>
<text x="105.2" y="95.2">16</text>
<text x="105.2" y="91.9">18</text>
<text x="105.2" y="93.7">17</text>
<text x="111.2" y="91.3">R6</text>
<text x="29.7" y="100.7">LAN_ON_3</text>
<text x="51.3" y="99.5">R566</text>
<text x="65.2" y="97.2">OPEN</text>
<text x="83.4" y="99.9">12</text>
<text x="83.8" y="96.8">3</text>
<text x="86.7" y="96.8">ILIM1</text>
<text x="86.7" y="99.9">ILIM2</text>
<text x="100.9" y="97.4">DL2</text>
<text x="100.9" y="99">FB2</text>
<text x="105.2" y="98.4">13</text>
<text x="105.2" y="96.7">19</text>
<text x="129.7" y="96.4">1 C822</text>
<text x="129.7" y="99.2">2</text>
<text x="131.3" y="99.2">0.1UF_25V</text>
<text x="148.4" y="100.8">S2</text>
<text x="150.8" y="101.7">3</text>
<text x="163.4" y="99">+VBATR</text>
<text x="182.5" y="101.9">PLFC0745P-6R8A-6.8UH</text>
<text x="188" y="100.1">1</text>
<text x="189.7" y="99.2">L810</text>
<text x="194.2" y="100.1">2</text>
<text x="232.6" y="98.9">PAD801</text>
<text x="25.2" y="103.8">LAN_ON_3_PWR</text>
<text x="52.8" y="102.2">0</text>
<text x="93.2" y="104.9" transform="rotate(-90 93.2 104.9)">8</text>
<text x="93.4" y="102.8" transform="rotate(-90 93.4 102.8)">AGND</text>
<text x="96.3" y="104.9" transform="rotate(-90 96.3 104.9)">9</text>
<text x="96.4" y="102.8" transform="rotate(-90 96.4 102.8)">REF</text>
<text x="99.4" y="105.8" transform="rotate(-90 99.4 105.8)">22</text>
<text x="99.6" y="102.8" transform="rotate(-90 99.6 102.8)">PGND</text>
<text x="100.5" y="105.2">MAX_MAX1715_QSOP_28P</text>
<text x="144" y="103.3">4</text>
<text x="145.3" y="103">G2</text>
<text x="148.4" y="104.1">D2</text>
<text x="150.8" y="104.7">6</text>
<text x="150.8" y="106.7">5</text>
<text x="162.3" y="107.3">1 C823</text>
<text x="170.1" y="107.3">1</text>
<text x="173" y="106.5">C821</text>
<text x="144" y="111.5">2</text>
<text x="145.2" y="113.5">Q812</text>
<text x="145.4" y="110.7">G1</text>
<text x="148.4" y="108.6">D1</text>
<text x="148.5" y="111.9">S1</text>
<text x="150.7" y="113">1</text>
<text x="150.8" y="109.8">7</text>
<text x="150.8" y="108.2">8</text>
<text x="162.3" y="110">2</text>
<text x="164" y="111.8">10UF_25V</text>
<text x="170.1" y="110">2</text>
<text x="172.6" y="110.4">0.1UF_25V</text>
<text x="196" y="112.7">R891</text>
<text x="201.1" y="109.8">2</text>
<text x="207.4" y="113.7">1 C943</text>
<text x="219.7" y="110.6">1</text>
<text x="221.3" y="109.1">C824</text>
<text x="226" y="110.6">1 C2049</text>
<text x="226" y="113">2</text>
<text x="227.6" y="113.1">0.1UF_16V</text>
<text x="194.7" y="114.3">3.9K_1%</text>
<text x="201.3" y="118.2">1</text>
<text x="207.4" y="116">2</text>
<text x="208.9" y="116.3">OPEN</text>
<text x="143.9" y="121.4">FDS6984S</text>
<text x="218" y="120.9">220UF_2.5V_S18_METAL</text>
<text x="95.5" y="129.2">1</text>
<text x="95.5" y="131.6">2</text>
<text x="68.2" y="134.9">274K_1%</text>
<text x="70.9" y="132.9">R872</text>
<text x="82.3" y="134.1">R873</text>
<text x="82.3" y="136.4">274K_1%</text>
<text x="97.1" y="132.3">C1782</text>
<text x="97.1" y="134.1">1UF_6.3V</text>
<text x="102.1" y="141.5">R2110</text>
<text x="158.1" y="139.1">+V1.2_MCH</text>
<text x="181.6" y="139.1">+V1.2L</text>
<text x="203" y="140.1">R887</text>
<text x="203" y="141.6">18.7K_1%</text>
<text x="104" y="144.2">0</text>
<text x="177.8" y="149.4">Q813</text>
<text x="170.9" y="150.9">1</text>
<text x="170.9" y="152.5">2</text>
<text x="170.9" y="154.1">3</text>
<text x="170.9" y="155.6">4</text>
<text x="180" y="152.5">7</text>
<text x="180" y="155.6">5</text>
<text x="180" y="150.9">8</text>
<text x="180.1" y="154.4">6</text>
<text x="142.4" y="158.7">470_5%</text>
<text x="142.4" y="157.2">R7</text>
<text x="160.6" y="161.9">1</text>
<text x="182.1" y="158.4">NDS8425</text>
<text x="113" y="165.9">PWR_GOOD#_5</text>
<text x="136.8" y="165.4">2</text>
<text x="137.8" y="162.8">Q32</text>
<text x="142" y="163.5">3</text>
<text x="147.9" y="165.5">68UF_4V_METAL</text>
<text x="152.3" y="162.4">C825</text>
<text x="168.9" y="163.4">R895</text>
<text x="168.9" y="164.9">220K_5%</text>
<text x="133.5" y="169.3">NDS7002A</text>
<text x="142" y="168.8">1</text>
<text x="109.2" y="183">PWR_GOOD_5</text>
<text x="238.7" y="184.4">TITLE</text>
<text x="239.2" y="190">SIZE</text>
<text x="243.7" y="190">CODE</text>
<text x="251.6" y="190">DOC. NUMBER</text>
<text x="266.6" y="190">REV</text>
<text x="191.3" y="193.5">CHANGE by</text>
<text x="205.4" y="193.7">MORRIS CHANG</text>
<text x="225.9" y="193.7">23-Jul-2003</text>
<text x="244.7" y="193.5">SHEET</text>
<text x="253.9" y="193.7">9</text>
<text x="258.2" y="193.5">OF</text>
<text x="263.3" y="193.7">69</text>
</g>
<g font-size="1.4">
<text x="108.7" y="91.8">2</text>
<text x="114.9" y="91.8">1</text>
</g>
<g font-size="1.2">
<text x="229.5" y="31.2">POWERPAD_2_0805</text>
<text x="193.6" y="38.7">1</text>
<text x="193.6" y="44.7">2</text>
<text x="193.6" y="48">1</text>
<text x="109.4" y="54.1">2</text>
<text x="115.6" y="54">1</text>
<text x="193.6" y="54.1">2</text>
<text x="190.7" y="64">VCCP12LGND</text>
<text x="66.2" y="66.6">1</text>
<text x="58.4" y="77.6">1</text>
<text x="66.2" y="72.7">2</text>
<text x="58.4" y="83.6">2</text>
<text x="40.6" y="87.6">12-,10-,8-,7-</text>
<text x="63.3" y="85.8">VCCP12LGND</text>
<text x="110.3" y="84.4">1</text>
<text x="116.5" y="84.3">2</text>
<text x="140.7" y="84.6">41-,30-,14-,11-,9-</text>
<text x="148" y="86.1">11-</text>
<text x="40.6" y="90.8">41-,30-,14-,11-,9-</text>
<text x="62.2" y="90.6">1</text>
<text x="68.4" y="90.6">2</text>
<text x="69.3" y="93.1">1</text>
<text x="40.6" y="100.1">59-</text>
<text x="49.6" y="99.9">1</text>
<text x="55.9" y="99.9">2</text>
<text x="69.2" y="99.2">2</text>
<text x="40.6" y="103.2">10-</text>
<text x="229.5" y="102.6">POWERPAD_2_0805</text>
<text x="77.7" y="130.1" transform="rotate(-90 77.7 130.1)">1</text>
<text x="80.1" y="131.9">1</text>
<text x="77.7" y="136.3" transform="rotate(-90 77.7 136.3)">2</text>
<text x="80.1" y="137.9">2</text>
<text x="101" y="141.8">1</text>
<text x="107.1" y="141.8">2</text>
<text x="201.4" y="138.1">1</text>
<text x="77.2" y="147.9">VCCP12LGND</text>
<text x="201.3" y="144.2">2</text>
<text x="140.8" y="155.2">1</text>
<text x="173" y="151.2">S</text>
<text x="177.8" y="151.2">D</text>
<text x="198.4" y="151.1">VCCP12LGND</text>
<text x="140.7" y="161.3">2</text>
<text x="167.2" y="161.4">1</text>
<text x="176.3" y="156.2">G</text>
<text x="127.5" y="165.4">14-</text>
<text x="167.2" y="167.5">2</text>
<text x="122.9" y="182.5">14-</text>
</g>
<g font-size=".8">
<text x="138.1" y="165.3">G</text>
<text x="141.1" y="167.3">S</text>
<text x="141.1" y="164.2">D</text>
</g>
</svg>
